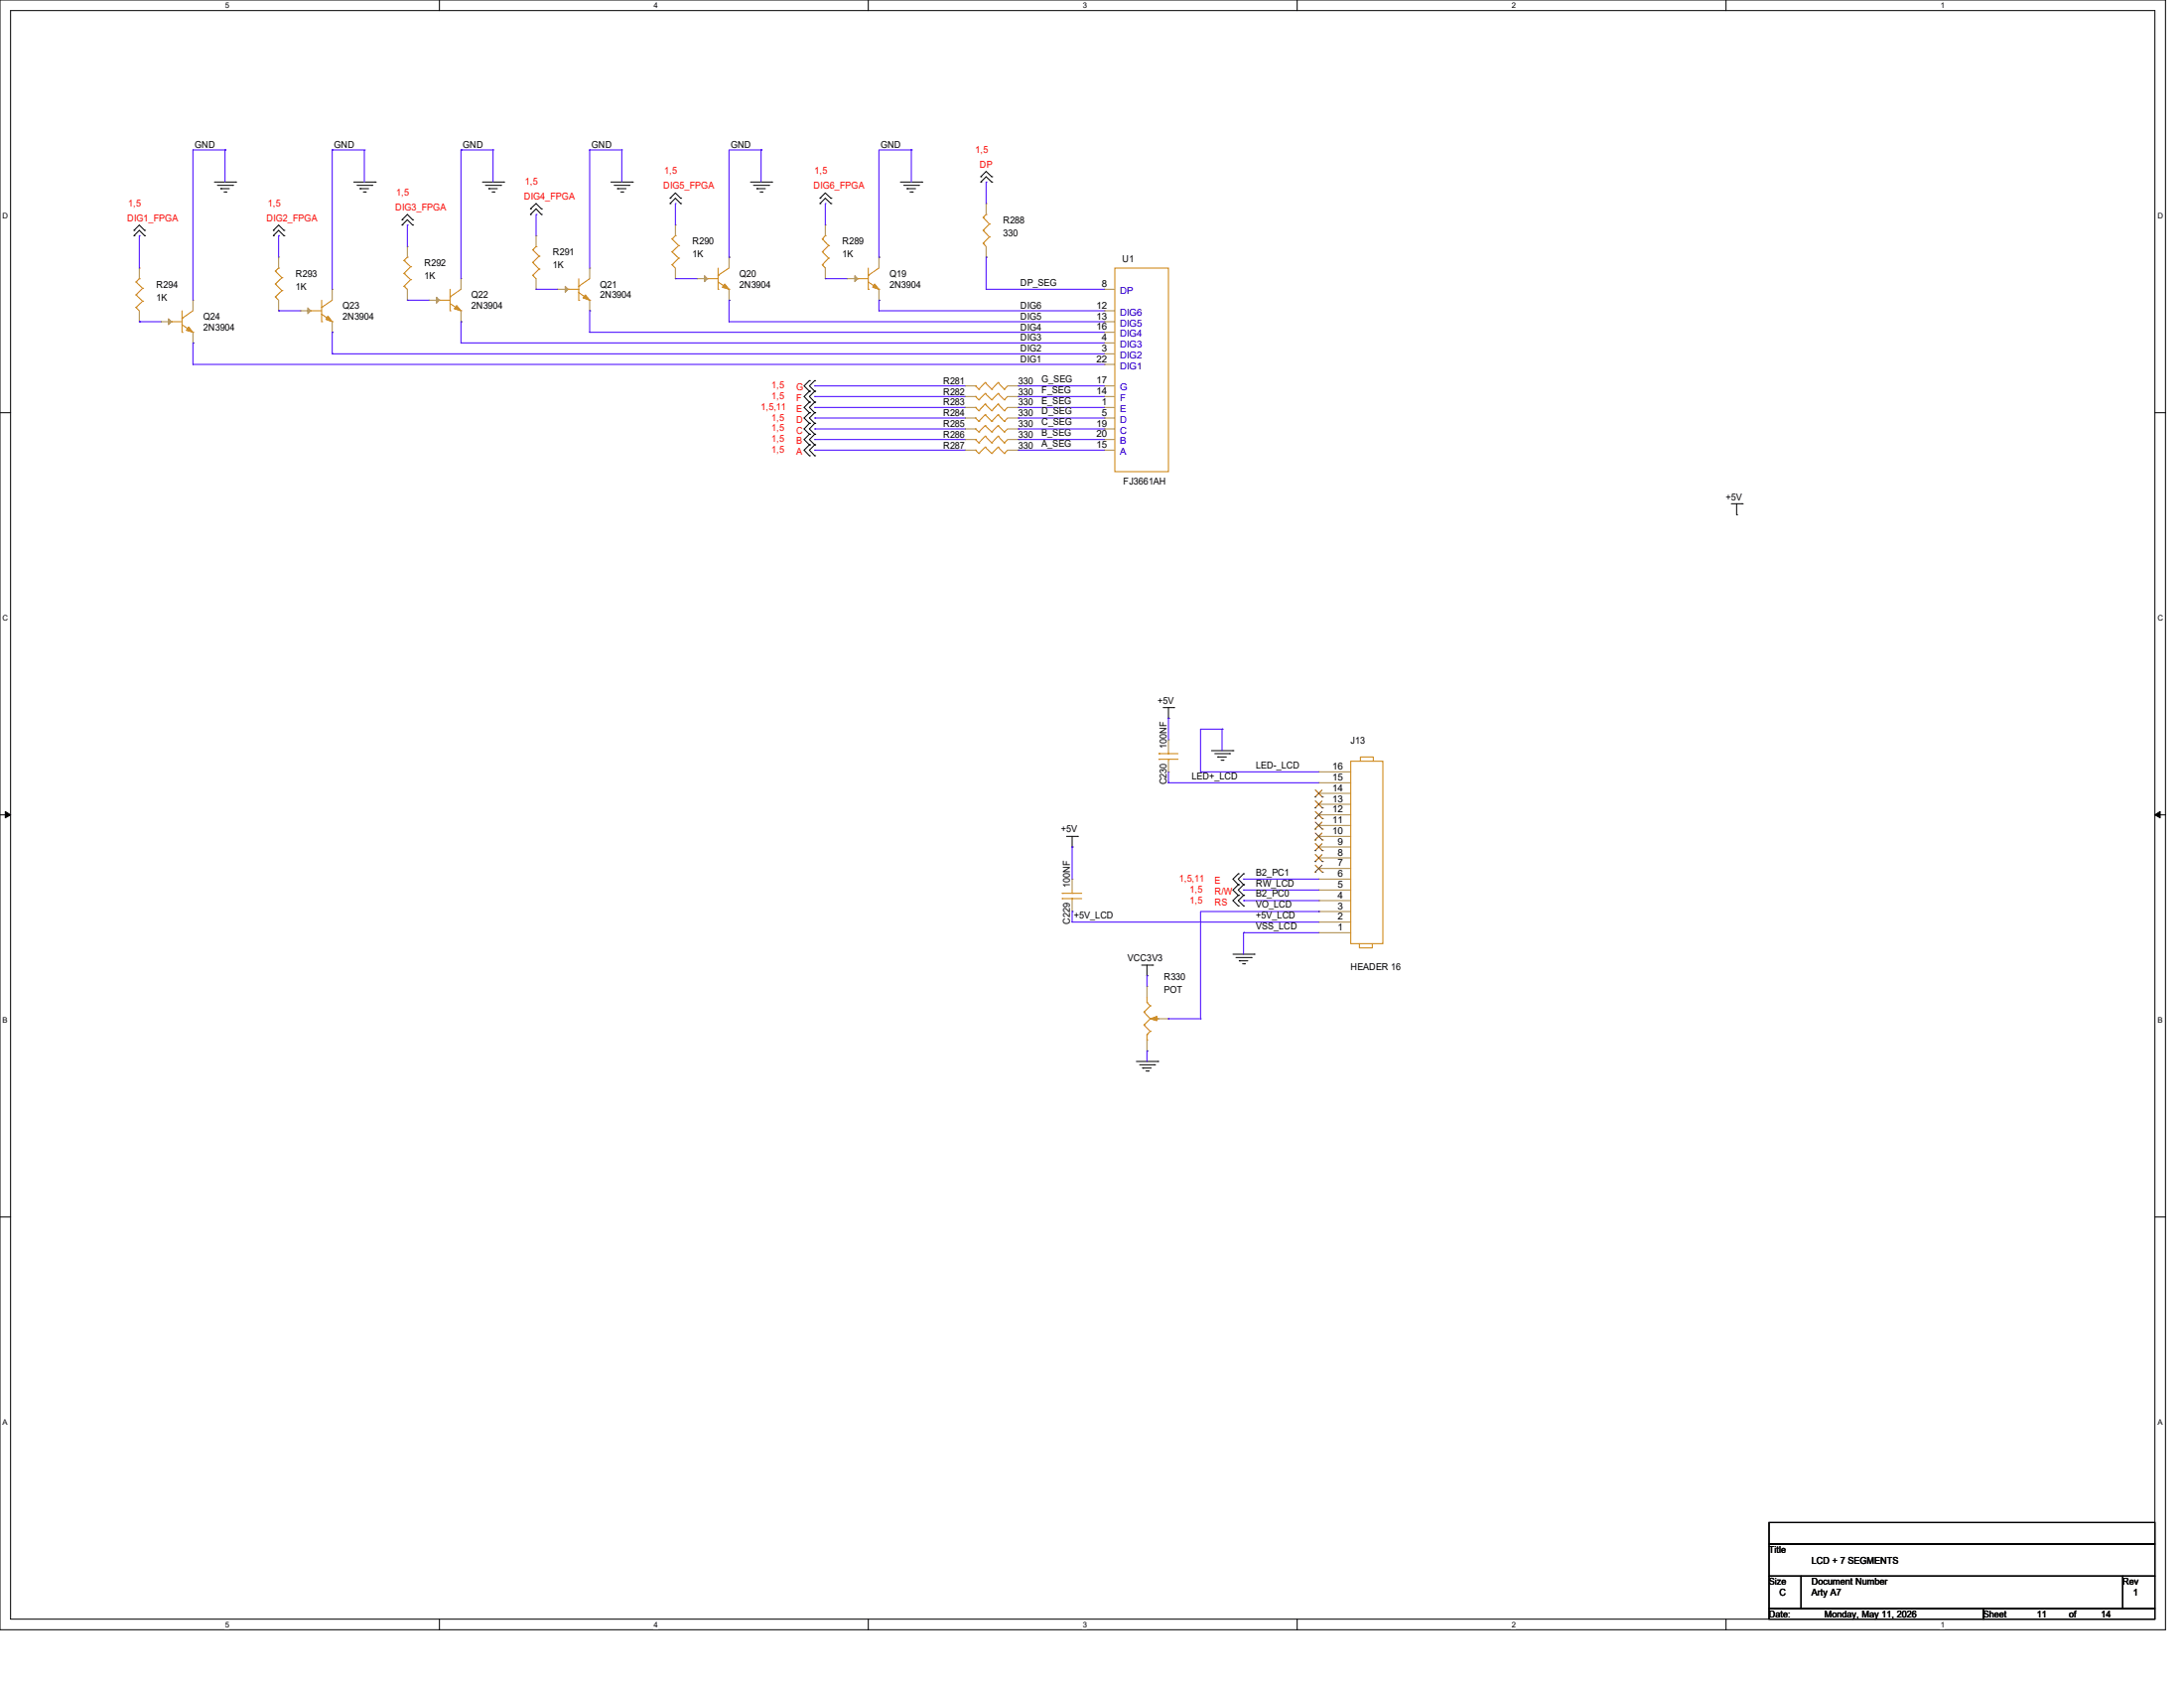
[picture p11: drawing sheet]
<svg xmlns="http://www.w3.org/2000/svg" width="279mm" height="216mm" viewBox="0 0 279 216" stroke-linecap="round" stroke-linejoin="round" font-family="sans-serif">
<path d="M0 0h277v208.4h-277zM1.4 1.4h274.3v205.7h-274.3z" fill="none" stroke="#000" stroke-width=".13"/>
<g fill="#fff">
<path d="M28.8 .1h.5v1.1h-.5z"/>
<path d="M28.8 207.2h.5v1.1h-.5z"/>
</g>
<path d="M56.2 0v1.4M56.2 207.1v1.3" fill="none" stroke="#000" stroke-width=".13"/>
<g fill="#fff">
<path d="M83.7 .1h.5v1.1h-.5z"/>
<path d="M83.7 207.2h.5v1.1h-.5z"/>
</g>
<path d="M111.1 0v1.4M111.1 207.1v1.3" fill="none" stroke="#000" stroke-width=".13"/>
<g fill="#fff">
<path d="M138.5 .1h.6v1.1h-.6z"/>
<path d="M138.5 207.2h.6v1.1h-.6z"/>
</g>
<path d="M165.9 0v1.4M165.9 207.1v1.3" fill="none" stroke="#000" stroke-width=".13"/>
<g fill="#fff">
<path d="M193.4 .1h.5v1.1h-.5z"/>
<path d="M193.4 207.2h.5v1.1h-.5z"/>
</g>
<path d="M220.8 0v1.4M220.8 207.1v1.3" fill="none" stroke="#000" stroke-width=".13"/>
<g fill="#fff">
<path d="M248.2 .1h.6v1.1h-.6z"/>
<path d="M248.2 207.2h.6v1.1h-.6z"/>
<path d="M.3 27.1h.8v1.1h-.8z"/>
<path d="M276 27.1h.7v1.1h-.7z"/>
<path d="M.3 78.5h.8v1.1h-.8z"/>
<path d="M276 78.5h.7v1.1h-.7z"/>
</g>
<path d="M0 52.8h1.4M275.7 52.8h1.3" fill="none" stroke="#000" stroke-width=".13"/>
<g fill="#fff">
<path d="M.3 129.9h.7v1.1h-.7z"/>
<path d="M276 129.9h.6v1.1h-.6z"/>
</g>
<path d="M0 104.2h1.4M275.7 104.2h1.3" fill="none" stroke="#000" stroke-width=".13"/>
<path d="M.7 103.8l.7 .4-.7 .4zM275.7 104.2l.7-.4v.8z" fill="#000" stroke="#000" stroke-width=".13"/>
<g fill="#fff">
<path d="M.3 181.4h.7v1.1h-.7z"/>
<path d="M276 181.4h.6v1.1h-.6z"/>
</g>
<g fill="none" stroke="#000" stroke-width=".13">
<path d="M17.1 29.5h.1M17.1 30.1h.1M17.1 29.5l.7-.7 .7 .7M17.1 30.1l.7-.6 .7 .6M18.5 29.5h.1M18.5 30.1h.1M27.4 23.3h2.7M27.8 23.7h2M28.2 24.1h.1M28.2 24.1h1.1M28.7 24.6h.2M28.9 24.6h.1"/>
<path d="M29.8 23.7h.1M30.1 23.3h.1M35 29.5h.1M35 30.1h.1M35 29.5l.6-.7 .7 .7M35 30.1l.6-.6 .7 .6M36.3 29.5h.1M36.3 30.1h.1M45.3 23.3h2.7M45.7 23.7h1.9M46.1 24.1h.1M46.1 24.1h1.1"/>
<path d="M46.5 24.6h.2M46.7 24.6h.1M47.6 23.7h.1M48 23.3h.1M51.4 28.1h.1M51.4 28.8h.1M51.4 28.1l.7-.7 .7 .7M51.4 28.8l.7-.7 .7 .7M52.8 28.1h.1M52.8 28.8h.1M61.7 23.3h2.7M62.1 23.7h2"/>
<path d="M62.5 24.1h.1M62.5 24.1h1.1M62.9 24.6h.3M63.2 24.6h.1M64.1 23.7h.1M64.4 23.3h.1M67.9 26.7h.1M67.9 27.4h.1M67.9 26.7l.7-.7 .7 .7M67.9 27.4l.7-.7 .7 .7M69.3 26.7h.1M69.3 27.4h.1"/>
<path d="M78.1 23.3h2.8M78.6 23.7h1.9M79 24.1h.1M79 24.1h1.1M79.4 24.6h.3M79.7 24.6h.1M80.5 23.7h.1M80.9 23.3h.1M85.7 25.4h.1M85.7 26h.1M85.7 25.4l.7-.7 .7 .7M85.7 26l.7-.6 .7 .6"/>
<path d="M87.1 25.4h.1M87.1 26h.1M96 23.3h2.7M96.4 23.7h1.9M96.8 24.1h.1M96.8 24.1h1.1M97.2 24.6h.3M97.5 24.6h.1M98.3 23.7h.1M98.7 23.3h.1M104.9 25.4h.1M104.9 26h.1"/>
<path d="M104.9 25.4l.7-.7 .7 .7M104.9 26l.7-.6 .7 .6M106.3 25.4h.1M106.3 26h.1M115.2 23.3h2.7M115.6 23.7h1.9M116 24.1h.1M116 24.1h1.1M116.4 24.6h.3M116.7 24.6h.1M117.5 23.7h.1M117.9 23.3h.1"/>
<path d="M125.5 22.6h.1M125.5 23.3h.1M125.5 22.6l.7-.7 .7 .7M125.5 23.3l.7-.7 .7 .7M126.9 22.6h.1M126.9 23.3h.1M103.5 48.7h.1M103.5 50h.1M103.5 51.4h.1M103.5 52.8h.1M103.5 54.1h.1M103.5 55.5h.1"/>
<path d="M103.5 56.9h.1M103.5 58.3h.1M103.5 48.7l-.6 .7 .6 .6M103.5 50l-.6 .7 .6 .7M103.5 51.4l-.6 .7 .6 .7M103.5 52.8l-.6 .7 .6 .6M103.5 54.1l-.6 .8 .6 .6M103.5 55.5l-.6 .7 .6 .7M103.5 56.9l-.6 .7 .6 .7M104.2 48.7h.1M104.2 50h.1M104.2 51.4h.1"/>
<path d="M104.2 52.8h.1M104.2 54.1h.1M104.2 55.5h.1M104.2 56.9h.1M104.2 58.3h.1M104.2 48.7l-.7 .7 .7 .6M104.2 50l-.7 .7 .7 .7M104.2 51.4l-.7 .7 .7 .7M104.2 52.8l-.7 .7 .7 .6M104.2 54.1l-.7 .8 .7 .6M104.2 55.5l-.7 .7 .7 .7M104.2 56.9l-.7 .7 .7 .7"/>
<path d="M221.5 64.4h1.4M222.2 65.8h.1M222.2 64.4v1.4M222.9 64.4h.1M148.8 90.5h1.4M149.5 91.9h.1M149.5 90.5v1.4M150.2 90.5h.1M155 96h2.7M155.4 96.4h1.9M155.8 96.8h.1M155.8 96.8h1.1"/>
<path d="M156.2 97.2h.3M156.5 97.2h.1M157.3 96.4h.1M157.7 96h.1M136.4 107h1.4M137.2 108.3h.1M137.2 107v1.3M137.8 107h.1M158.4 114.5h.1M158.4 115.9h.1M158.4 113.2h.1M158.4 111.8h.1"/>
<path d="M158.4 114.5l-.7 .7 .7 .7M158.4 113.2l-.7 .6 .7 .7M158.4 111.8l-.7 .6 .7 .8M159.1 114.5h.1M159.1 115.9h.1M159.1 113.2h.1M159.1 111.8h.1M159.1 114.5l-.7 .7 .7 .7M159.1 113.2l-.7 .6 .7 .7M159.1 111.8l-.7 .6 .7 .8M145.4 135.8h2.7M145.8 136.2h1.9"/>
<path d="M146 123.4h1.4M146.2 136.6h.1M146.2 136.6h1.1M146.6 137h.3M146.7 124.8h.1M146.7 123.4v1.4M146.9 137h.1M147.4 123.4h.1M147.7 136.2h.1M148.1 135.8h.1M157.7 122h2.7M158.1 122.5h2"/>
<path d="M158.5 122.9h.1M158.5 122.9h1.1M159 123.3h.2M159.2 123.3h.1M160.1 122.5h.1M160.4 122h.1M0 155.7h1.4M275.7 155.7h1.3M226.3 194.7h49.4v2.8h-49.4zM226.3 197.5h49.4v4.1h-49.4zM226.3 201.6h4.1v4.1h-4.1zM226.3 205.7h27.4v1.4h-27.4z"/>
<path d="M230.4 201.6h41.2v4.1h-41.2zM253.7 205.7h22v1.4h-22zM271.6 201.6h4.1v4.1h-4.1z"/>
</g>
<g fill="none" stroke="#cc8006" stroke-width=".13">
<path d="M17.4 39.3h.1M17.4 37.7h.1M17.4 36.1h.1M17.4 39.3l.4 .5M17.4 37.7l.8 .8M17.4 36.1l.8 .8M17.8 35.6h.1M17.8 35.6l-.4 .5M18.2 38.5h.1M18.2 36.9h.1M18.2 38.5l-.8 .8M18.2 36.9l-.8 .8"/>
<path d="M23.3 39.8v2.7M24.7 39.8l-1.4 .9M35.2 38h.1M35.2 36.3h.1M35.2 34.7h.1M35.2 38l.4 .4M35.2 36.3l.9 .9M35.2 34.7l.9 .8M35.6 34.3h.1M35.6 34.3l-.4 .4M36.1 37.2h.1M36.1 35.5h.1"/>
<path d="M36.1 37.2l-.9 .8M36.1 35.5l-.9 .8M39.8 39.8h.1M39.8 39.8h1.3M41.1 39.3h.1M41.1 38.4v2.7M42.5 38.4l-1.4 .9M51.7 36.6h.1M51.7 35h.1M51.7 33.3h.1M51.7 36.6l.4 .4M51.7 35l.8 .8"/>
<path d="M51.7 33.3l.8 .8M52.1 32.9h.1M52.1 32.9l-.4 .4M52.5 35.8h.1M52.5 34.1h.1M52.5 35.8l-.8 .8M52.5 34.1l-.8 .9M56.2 38.4h.1M56.2 38.4h1.4M57.6 38h.1M57.6 39.8h.1M57.6 38.8l1.4 1"/>
<path d="M57.6 37v2.8M59 39.8h.1M59 37l-1.4 1M68.2 35.2h.1M68.2 33.6h.1M68.2 32h.1M68.2 35.2l.4 .4M68.2 33.6l.8 .8M68.2 32l.8 .8M68.6 31.5h.1M68.6 31.5l-.4 .5M69 34.4h.1"/>
<path d="M69 32.8h.1M69 34.4l-.8 .8M69 32.8l-.8 .8M72.7 37h.1M72.7 37h1.3M74 36.6h.1M74 38.4h.1M74 37.4l1.4 1M74 35.6v2.8M75.4 38.4h.1M75.4 35.6l-1.4 1M86 33.9h.1"/>
<path d="M86 32.2h.1M86 30.6h.1M86 33.9l.4 .4M86 32.2l.8 .8M86 30.6l.8 .8M86.4 30.1h.1M86.4 30.1l-.4 .5M86.8 33h.1M86.8 31.4h.1M86.8 33l-.8 .9M86.8 31.4l-.8 .8M90.5 35.6h.1"/>
<path d="M90.5 35.6h1.4M91.9 35.2h.1M91.9 37h.1M91.9 36.1l1.4 .9M91.9 34.3v2.7M93.3 37h.1M93.3 34.3l-1.4 .9M105.2 33.9h.1M105.2 32.2h.1M105.2 30.6h.1M105.2 33.9l.4 .4M105.2 32.2l.8 .8"/>
<path d="M105.2 30.6l.8 .8M105.6 30.1h.1M105.6 30.1l-.4 .5M106 33h.1M106 31.4h.1M106 33l-.8 .9M106 31.4l-.8 .8M109.7 35.6h.1M109.7 35.6h1.4M111.1 35.2h.1M111.1 37h.1M111.1 36.1l1.3 .9"/>
<path d="M111.1 34.3v2.7M112.4 37h.1M112.4 34.3l-1.3 .9M125.8 31.1h.1M125.8 29.5h.1M125.8 27.8h.1M125.8 31.1l.4 .4M125.8 29.5l.8 .8M125.8 27.8l.8 .9M126.2 27.4h.1M126.2 27.4l-.4 .4M126.6 30.3h.1"/>
<path d="M126.6 28.7h.1M126.6 30.3l-.8 .8M126.6 28.7l-.8 .8M142.6 34.3h6.9v26h-6.9zM21.9 41.1h.1M21.9 41.1h1.4M23.3 40.7h.1M23.3 42.5h.1M23.3 41.5l1.4 1M24.7 42.5h.1M41.1 41.1h.1M41.1 40.2l1.4 .9"/>
<path d="M42.5 41.1h.1M124.8 53.5h.1M124.8 57.6h.1M124.8 54.9h.1M124.8 56.2h.1M124.8 49.4h.1M124.8 52.1h.1M124.8 50.7h.1M124.8 53.5l.4 .4M124.8 57.6l.4 .4M124.8 54.9l.4 .3M124.8 56.2l.4 .4"/>
<path d="M124.8 49.4l.4 .4M124.8 52.1l.4 .4M124.8 50.7l.4 .4M125.2 53.9h.1M125.2 58h.1M125.2 55.2h.1M125.2 56.6h.1M125.2 49.8h.1M125.2 52.5h.1M125.2 51.1h.1M126 53h.1M126 57.2h.1"/>
<path d="M126 54.4h.1M126 55.8h.1M126 48.9h.1M126 51.7h.1M126 50.3h.1M126 53l.9 .9M126 53l-.8 .9M126 57.2l.9 .8M126 57.2l-.8 .8M126 54.4l.9 .8M126 54.4l-.8 .8M126 55.8l.9 .8"/>
<path d="M126 55.8l-.8 .8M126 48.9l.9 .9M126 48.9l-.8 .9M126 51.7l.9 .8M126 51.7l-.8 .8M126 50.3l.9 .8M126 50.3l-.8 .8M126.9 53.9h.1M126.9 58h.1M126.9 55.2h.1M126.9 56.6h.1M126.9 49.8h.1"/>
<path d="M126.9 52.5h.1M126.9 51.1h.1M127.7 53h.1M127.7 57.2h.1M127.7 54.4h.1M127.7 55.8h.1M127.7 48.9h.1M127.7 51.7h.1M127.7 50.3h.1M127.7 53l.8 .9M127.7 53l-.8 .9M127.7 57.2l.8 .8"/>
<path d="M127.7 57.2l-.8 .8M127.7 54.4l.8 .8M127.7 54.4l-.8 .8M127.7 55.8l.8 .8M127.7 55.8l-.8 .8M127.7 48.9l.8 .9M127.7 48.9l-.8 .9M127.7 51.7l.8 .8M127.7 51.7l-.8 .8M127.7 50.3l.8 .8M127.7 50.3l-.8 .8M128.5 53.9h.1"/>
<path d="M128.5 58h.1M128.5 55.2h.1M128.5 56.6h.1M128.5 49.8h.1M128.5 52.5h.1M128.5 51.1h.1M128.9 53.5l-.4 .4M128.9 57.6l-.4 .4M128.9 54.9l-.4 .3M128.9 56.2l-.4 .4M128.9 49.4l-.4 .4M128.9 52.1l-.4 .4"/>
<path d="M128.9 50.7l-.4 .4M148.3 96.4h.1M148.3 97.1h.1M148.3 96.4h2.4M148.3 97.1h2.4M149.5 97.1h.1M149.5 96.4h.1M149.5 96v.4M149.5 97.1v.3M172.8 97.4h4.1v23.3h-4.1zM174 97.4v-.6h1.7v.6M135.9 114.3h.1"/>
<path d="M135.9 114.9h.1M135.9 114.3h2.5M135.9 114.9h2.5M137.2 114.9h.1M137.2 114.3h.1M137.2 113.8v.5M137.2 114.9v.3M146.3 129.5h.1M146.3 131.1h.1M146.3 129.5l.9 .8M146.3 131.1l.9 .8M146.7 128.2h.1"/>
<path d="M146.7 132.3h.1M146.7 133h.1M146.7 127.6v.6M146.7 132.3v.7M146.7 128.2l.5 .5M147.2 128.7h.1M147.2 130.3h.1M147.2 131.9h.1M147.2 128.7l-.9 .8M147.2 130.3l-.9 .8M147.2 131.9l-.5 .4M147.8 130.3h.3"/>
<path d="M148.1 130.3h.1M173.9 120.7v.5h1.7v-.5"/>
</g>
<g fill="none" stroke="#a84" stroke-width=".13">
<path d="M17.8 34.3h.1M17.8 34.3v1.3M17.8 39.8v1.3M24.7 38.4h.1M24.7 38.4v1.4M35.6 39.8h.1M35.6 32.9h.1M35.6 32.9v1.4M35.6 38.4v1.4M38.4 39.8h.1M38.4 39.8h1.4M42.5 37h.1"/>
<path d="M42.5 37v1.4M52.1 38.4h.1M52.1 31.5h.1M52.1 31.5v1.4M52.1 37v1.4M54.9 38.4h.1M54.9 38.4h1.3M59 35.6h.1M59 35.6v1.4M59 39.8v1.3M68.6 37h.1M68.6 30.1h.1"/>
<path d="M68.6 30.1v1.4M68.6 35.6v1.4M71.3 37h.1M71.3 37h1.4M75.4 34.3h.1M75.4 39.8h.1M75.4 34.3v1.3M75.4 38.4v1.4M86.4 35.6h.1M86.4 28.8h.1M86.4 28.8v1.3M86.4 34.3v1.3"/>
<path d="M89.2 35.6h.1M89.2 35.6h1.3M93.3 32.9h.1M93.3 38.4h.1M93.3 32.9v1.4M93.3 37v1.4M105.6 35.6h.1M105.6 28.8h.1M105.6 28.8v1.3M105.6 34.3v1.3M108.3 35.6h.1M108.3 35.6h1.4"/>
<path d="M112.4 32.9h.1M112.4 38.4h.1M112.4 32.9v1.4M112.4 37v1.4M126.2 32.9h.1M126.2 26h.1M126.2 26v1.4M126.2 31.5v1.4M141.3 37h.1M141.3 39.8h.1M141.3 37h1.3M141.3 39.8h1.3"/>
<path d="M17.8 41.1h.1M20.6 41.1h.1M20.6 41.1h1.3M24.7 43.9h.1M24.7 42.5v1.4M42.5 42.5h.1M42.5 41.1v1.4M59 41.1h.1M123.4 53.5h.1M123.4 57.6h.1M123.4 54.9h.1M123.4 56.2h.1"/>
<path d="M123.4 49.4h.1M123.4 52.1h.1M123.4 50.7h.1M123.4 53.5h1.4M123.4 57.6h1.4M123.4 54.9h1.4M123.4 56.2h1.4M123.4 49.4h1.4M123.4 52.1h1.4M123.4 50.7h1.4M128.9 53.5h1.4M128.9 57.6h1.4"/>
<path d="M128.9 54.9h1.4M128.9 56.2h1.4M128.9 49.4h1.4M128.9 52.1h1.4M128.9 50.7h1.4M130.3 53.5h.1M130.3 57.6h.1M130.3 54.9h.1M130.3 56.2h.1M130.3 49.4h.1M130.3 52.1h.1M130.3 50.7h.1"/>
<path d="M141.3 57.6h.1M141.3 56.2h.1M141.3 54.9h.1M141.3 53.5h.1M141.3 52.1h.1M141.3 50.7h.1M141.3 49.4h.1M141.3 46.6h.1M141.3 45.3h.1M141.3 43.9h.1M141.3 42.5h.1M141.3 41.1h.1"/>
<path d="M141.3 53.5h1.3M141.3 57.6h1.3M141.3 41.1h1.3M141.3 54.9h1.3M141.3 56.2h1.3M141.3 49.4h1.3M141.3 52.1h1.3M141.3 50.7h1.3M141.3 46.6h1.3M141.3 45.3h1.3M141.3 43.9h1.3M141.3 42.5h1.3"/>
<path d="M149.5 98.7h.1M149.5 94.6h.1M149.5 94.6v1.4M149.5 97.4v1.3M168.7 98.7h.1M168.7 98.7h4.1M137.2 116.6h.1M137.2 112.4h.1M137.2 112.4v1.4M137.2 115.2v1.4M168.7 119.3h.1M168.7 117.9h.1"/>
<path d="M168.7 116.6h.1M168.7 115.2h.1M168.7 113.8h.1M168.7 112.4h.1M168.7 111.1h.1M168.7 109.7h.1M168.7 108.3h.1M168.7 107h.1M168.7 105.6h.1M168.7 104.2h.1M168.7 102.9h.1M168.7 101.5h.1"/>
<path d="M168.7 100.1h.1M168.7 119.3h4.1M168.7 117.9h4.1M168.7 116.6h4.1M168.7 115.2h4.1M168.7 113.8h4.1M168.7 112.4h4.1M168.7 111.1h4.1M168.7 109.7h4.1M168.7 108.3h4.1M168.7 107h4.1M168.7 105.6h4.1"/>
<path d="M168.7 104.2h4.1M168.7 102.9h4.1M168.7 101.5h4.1M168.7 100.1h4.1M146.7 126.2h.1M146.7 134.4h.1M146.7 126.2v1.4M146.7 133v1.4M148.1 130.3h1.4M149.5 130.3h.1"/>
</g>
<g fill="#cc8006" stroke="#cc8006" stroke-width=".13">
<path d="M92.7 36.3l.6 .7-.9-.3z"/>
<path d="M58.4 39.1l.6 .7-.9-.3z"/>
<path d="M147.2 130.3l.8-.3v.6z"/>
<path d="M74.9 37.7l.5 .7-.8-.3z"/>
<path d="M42 40.4l.5 .7-.8-.2z"/>
<path d="M24.1 41.8l.6 .7-.9-.3z"/>
<path d="M111.9 36.3l.5 .7-.8-.3z"/>
</g>
<g fill="#a84" stroke="#a84" stroke-width=".13">
<path d="M90.1 35.3l.4 .3-.4 .4z"/>
<path d="M55.8 38l.4 .4-.4 .4z"/>
<path d="M72.3 36.6l.4 .4-.4 .4z"/>
<path d="M39.4 39.4l.4 .4-.4 .3z"/>
<path d="M21.5 40.8l.4 .3-.4 .4z"/>
<path d="M109.3 35.3l.4 .3-.4 .4z"/>
</g>
<g fill="none" stroke="#804000" stroke-width=".13">
<path d="M168.2 111.5h.1M168.2 110.2h.1M168.2 108.8h.1M168.2 107.4h.1M168.2 106h.1M168.2 104.7h.1M168.2 103.3h.1M168.2 101.9h.1M168.3 110.7l.9 .8M168.3 109.3l.9 .9M168.3 107.9l.9 .9M168.3 106.6l.9 .8"/>
<path d="M168.3 105.2l.9 .8M168.3 103.8l.9 .9M168.3 102.4l.9 .9M168.3 101l.9 .9M169.1 110.7l-.9 .8M169.1 109.3l-.9 .9M169.1 107.9l-.9 .9M169.1 106.6l-.9 .8M169.1 105.2l-.9 .8M169.1 103.8l-.9 .9M169.1 102.4l-.9 .9M169.1 101l-.9 .9"/>
<path d="M169.2 111.5h.1M169.2 110.2h.1M169.2 108.8h.1M169.2 107.4h.1M169.2 106h.1M169.2 104.7h.1M169.2 103.3h.1M169.2 101.9h.1"/>
</g>
<g fill="none" stroke="#4200ff" stroke-width=".13">
<path d="M24.7 19.2h.1M24.7 19.2v19.2M24.7 19.2h4.1M28.8 19.2h.1M28.8 19.2v4.1M42.5 19.2h.1M42.5 19.2v17.8M42.5 19.2h4.1M46.6 19.2h.1M46.6 19.2v4.1M59 19.2h.1M59 19.2v16.4"/>
<path d="M59 19.2h4.1M63.1 19.2h.1M63.1 19.2v4.1M75.4 19.2h.1M75.4 19.2v15.1M75.4 19.2h4.1M79.5 19.2h.1M79.5 19.2v4.1M97.4 19.2h.1M97.4 19.2h-4.1v13.7M97.4 19.2v4.1M116.6 19.2h.1"/>
<path d="M116.6 19.2h-4.2v13.7M116.6 19.2v4.1M17.8 30.1h.1M17.8 30.1v4.2M35.6 30.1h.1M35.6 39.8h.1M35.6 39.8h2.8M35.6 30.1v2.8M52.1 28.8h.1M52.1 38.4h.1M52.1 28.8v2.7M52.1 38.4h2.8"/>
<path d="M68.6 27.4h.1M68.6 37h.1M68.6 37h2.7M68.6 27.4v2.7M75.4 39.8h.1M75.4 39.8v2.7M86.4 26h.1M86.4 35.6h.1M86.4 35.6h2.8M86.4 26v2.8M93.3 32.9h.1M93.3 38.4h.1"/>
<path d="M93.3 38.4v2.7M105.6 26h.1M105.6 35.6h.1M105.6 26v2.8M105.6 35.6h2.7M112.4 39.8h.1M112.4 32.9h.1M112.4 38.4h.1M112.4 39.8h28.9M112.4 38.4v1.4M126.2 37h.1M126.2 23.3h.1"/>
<path d="M126.2 32.9h.1M126.2 37h15.1M126.2 23.3v2.7M126.2 32.9v4.1M17.8 41.1h.1M17.8 41.1h2.8M24.7 46.6h.1M24.7 43.9h.1M24.7 46.6h116.6M24.7 43.9v2.7M42.5 45.3h.1M42.5 42.5h.1"/>
<path d="M42.5 45.3h98.8M42.5 42.5v2.8M59 43.9h.1M59 41.1h.1M59 43.9h82.3M59 41.1v2.8M75.4 42.5h.1M75.4 42.5h65.9M93.3 41.1h.1M93.3 41.1h48M104.2 49.4h.1M104.2 50.7h.1"/>
<path d="M104.2 52.1h.1M104.2 53.5h.1M104.2 54.9h.1M104.2 56.2h.1M104.2 57.6h.1M104.2 49.4h19.2M104.2 50.7h19.2M104.2 52.1h19.2M104.2 56.2h19.2M104.2 53.5h19.2M104.2 54.9h19.2M104.2 57.6h19.2"/>
<path d="M130.3 49.4h.1M130.3 50.7h.1M130.3 52.1h.1M130.3 56.2h.1M130.3 53.5h.1M130.3 54.9h.1M130.3 57.6h.1M130.3 49.4h11M130.3 50.7h11M130.3 52.1h11M130.3 56.2h11M130.3 53.5h11"/>
<path d="M130.3 54.9h11M130.3 57.6h11M149.5 91.9h.1M149.5 91.9v2.7M149.5 98.7v1.4M153.6 98.7h.1M153.6 98.7h15.1M156.3 93.3h.1M156.3 93.3h-2.7v5.4M156.3 93.3v2.7M137.2 117.9h.1M137.2 108.3h.1"/>
<path d="M137.2 116.6h.1M137.2 117.9h31.5M137.2 108.3v4.1M137.2 116.6v1.3M149.5 100.1h.1M149.5 100.1h19.2M159.1 112.4h.1M159.1 113.8h.1M159.1 115.2h.1M159.1 119.3h.1M159.1 112.4h9.6M159.1 113.8h9.6"/>
<path d="M159.1 115.2h9.6M159.1 119.3h9.6M159.1 119.3v2.7M168.7 116.6h.1M168.7 116.6h-15.1v13.7M146.7 124.8h.1M146.7 134.4h.1M146.7 124.8v1.4M146.7 134.4v1.4M149.5 130.3h.1M149.5 130.3h4.1M153.6 130.3h.1"/>
</g>
<g font-size="1.2">
<text x="24.9" y="18.9">GND</text>
<text x="42.8" y="18.9">GND</text>
<text x="59.2" y="18.9">GND</text>
<text x="75.7" y="18.9">GND</text>
<text x="93.5" y="18.9">GND</text>
<text x="112.7" y="18.9">GND</text>
<text x="128.4" y="28.6">R288</text>
<text x="37.8" y="35.4">R293</text>
<text x="54.3" y="34">R292</text>
<text x="54.3" y="35.7">1K</text>
<text x="70.7" y="32.7">R291</text>
<text x="70.7" y="34.3">1K</text>
<text x="88.6" y="31.3">R290</text>
<text x="88.6" y="32.9">1K</text>
<text x="94.6" y="35.4">Q20</text>
<text x="107.8" y="31.3">R289</text>
<text x="107.8" y="32.9">1K</text>
<text x="113.8" y="35.4">Q19</text>
<text x="128.4" y="30.2">330</text>
<text x="143.6" y="33.5">U1</text>
<text x="20" y="36.8">R294</text>
<text x="20" y="38.4">1K</text>
<text x="26" y="40.9">Q24</text>
<text x="37.8" y="37">1K</text>
<text x="43.9" y="39.5">Q23</text>
<text x="43.9" y="40.9">2N3904</text>
<text x="60.3" y="38.1">Q22</text>
<text x="60.3" y="39.5">2N3904</text>
<text x="76.8" y="36.8">Q21</text>
<text x="76.8" y="38.1">2N3904</text>
<text x="94.6" y="36.8">2N3904</text>
<text x="113.8" y="36.8">2N3904</text>
<text x="130.6" y="36.5">DP_SEG</text>
<text x="130.6" y="39.5">DIG6</text>
<text x="130.6" y="40.9">DIG5</text>
<text x="140.3" y="40.9">13</text>
<text x="140.3" y="39.5">12</text>
<text x="141" y="36.7">8</text>
<text x="26" y="42.3">2N3904</text>
<text x="130.6" y="42.2">DIG4</text>
<text x="130.6" y="43.6">DIG3</text>
<text x="130.6" y="45">DIG2</text>
<text x="130.6" y="46.4">DIG1</text>
<text x="140.3" y="46.3">22</text>
<text x="140.3" y="42.2">16</text>
<text x="141" y="45">3</text>
<text x="141" y="43.6">4</text>
<text x="120.7" y="53.3">R284</text>
<text x="120.7" y="49.1">R281</text>
<text x="120.7" y="51.9">R283</text>
<text x="120.7" y="50.5">R282</text>
<text x="130.3" y="53.3">330</text>
<text x="130.3" y="49.1">330</text>
<text x="130.3" y="51.9">330</text>
<text x="130.3" y="50.5">330</text>
<text x="133.3" y="48.9">G_SEG</text>
<text x="133.3" y="50.2">F_SEG</text>
<text x="133.3" y="51.6">E_SEG</text>
<text x="133.3" y="53">D_SEG</text>
<text x="140.3" y="50.4">14</text>
<text x="140.3" y="49.1">17</text>
<text x="141" y="53.2">5</text>
<text x="141" y="51.8">1</text>
<text x="120.7" y="57.4">R287</text>
<text x="120.7" y="54.6">R285</text>
<text x="120.7" y="56">R286</text>
<text x="130.3" y="57.4">330</text>
<text x="130.3" y="54.6">330</text>
<text x="130.3" y="56">330</text>
<text x="133.3" y="55.8">B_SEG</text>
<text x="133.3" y="54.4">C_SEG</text>
<text x="133.3" y="57.1">A_SEG</text>
<text x="140.3" y="57.3">15</text>
<text x="140.3" y="55.9">20</text>
<text x="140.3" y="54.6">19</text>
<text x="143.7" y="62">FJ3661AH</text>
<text x="220.8" y="64">+5V</text>
<text x="148.1" y="90">+5V</text>
<text x="149.3" y="95.7" transform="rotate(-90 149.3 95.7)">100NF</text>
<text x="172.8" y="95.1">J13</text>
<text x="149.3" y="100.4" transform="rotate(-90 149.3 100.4)">C230</text>
<text x="152.5" y="99.7">LED+_LCD</text>
<text x="160.7" y="98.3">LED-_LCD</text>
<text x="170.5" y="101.2">14</text>
<text x="170.5" y="99.8">15</text>
<text x="170.5" y="98.4">16</text>
<text x="135.8" y="106.5">+5V</text>
<text x="170.5" y="106.7">10</text>
<text x="170.5" y="105.3">11</text>
<text x="170.5" y="103.9">12</text>
<text x="170.5" y="102.6">13</text>
<text x="136.9" y="113.5" transform="rotate(-90 136.9 113.5)">100NF</text>
<text x="160.7" y="112">B2_PC1</text>
<text x="160.7" y="113.4">RW_LCD</text>
<text x="171.1" y="113.5">5</text>
<text x="171.1" y="112.1">6</text>
<text x="171.1" y="110.8">7</text>
<text x="171.1" y="109.4">8</text>
<text x="171.1" y="108">9</text>
<text x="136.9" y="118.2" transform="rotate(-90 136.9 118.2)">C229</text>
<text x="137.4" y="117.5">+5V_LCD</text>
<text x="160.7" y="114.7">B2_PC0</text>
<text x="160.7" y="116.1">VO_LCD</text>
<text x="160.7" y="117.5">+5V_LCD</text>
<text x="160.7" y="118.8">VSS_LCD</text>
<text x="171.1" y="119">1</text>
<text x="171.1" y="117.6">2</text>
<text x="171.1" y="116.3">3</text>
<text x="171.1" y="114.9">4</text>
<text x="144.3" y="122.9">VCC3V3</text>
<text x="148.9" y="125.4">R330</text>
<text x="172.8" y="124">HEADER 16</text>
<text x="148.9" y="127">POT</text>
<text x="226.3" y="198.6">Title</text>
<text x="226.3" y="202.7">Size</text>
<text x="231.8" y="200">LCD + 7 SEGMENTS</text>
<text x="231.8" y="202.7">Document Number</text>
<text x="271.6" y="202.7">Rev</text>
<text x="226.3" y="206.9">Date:</text>
<text x="227.7" y="204.1">C</text>
<text x="231.8" y="204.1">Arty A7</text>
<text x="233.4" y="206.9">Monday, May 11, 2026</text>
<text x="253.7" y="206.9">Sheet</text>
<text x="260.6" y="206.9">11</text>
<text x="264.7" y="206.9">of</text>
<text x="268.8" y="206.9">14</text>
<text x="272.9" y="204.1">1</text>
</g>
<g font-size="1.2" fill="#f00">
<text x="67.2" y="23.6">1,5</text>
<text x="85" y="22.3">1,5</text>
<text x="104.2" y="22.3">1,5</text>
<text x="124.8" y="19.5">1,5</text>
<text x="125.3" y="21.4">DP</text>
<text x="16.3" y="28.3">DIG1_FPGA</text>
<text x="16.4" y="26.4">1,5</text>
<text x="34.1" y="28.3">DIG2_FPGA</text>
<text x="34.3" y="26.4">1,5</text>
<text x="50.6" y="26.9">DIG3_FPGA</text>
<text x="50.7" y="25">1,5</text>
<text x="67.1" y="25.5">DIG4_FPGA</text>
<text x="84.9" y="24.2">DIG5_FPGA</text>
<text x="104.1" y="24.2">DIG6_FPGA</text>
<text x="97.4" y="52.4">1,5,11</text>
<text x="98.7" y="49.7">1,5</text>
<text x="98.7" y="51.1">1,5</text>
<text x="98.7" y="53.8">1,5</text>
<text x="101.9" y="50">G</text>
<text x="101.9" y="51.3">F</text>
<text x="101.9" y="52.7">E</text>
<text x="98.7" y="55.2">1,5</text>
<text x="98.7" y="56.6">1,5</text>
<text x="98.7" y="57.9">1,5</text>
<text x="101.9" y="54.1">D</text>
<text x="101.9" y="55.5">C</text>
<text x="101.9" y="56.8">B</text>
<text x="101.9" y="58.2">A</text>
<text x="150.9" y="112.8">1,5,11</text>
<text x="155.4" y="113">E</text>
<text x="152.2" y="115.5">1,5</text>
<text x="152.2" y="114.1">1,5</text>
<text x="155.4" y="115.8">RS</text>
<text x="155.4" y="114.4">R/W</text>
</g>
<g font-size="1.2" fill="#00c">
<text x="143.3" y="37.6">DP</text>
<text x="143.3" y="41.7">DIG5</text>
<text x="143.3" y="40.3">DIG6</text>
<text x="143.3" y="47.2">DIG1</text>
<text x="143.3" y="45.8">DIG2</text>
<text x="143.3" y="44.4">DIG3</text>
<text x="143.3" y="43.1">DIG4</text>
<text x="143.3" y="52.7">E</text>
<text x="143.3" y="51.3">F</text>
<text x="143.3" y="50">G</text>
<text x="143.3" y="58.2">A</text>
<text x="143.3" y="56.8">B</text>
<text x="143.3" y="55.5">C</text>
<text x="143.3" y="54.1">D</text>
</g>
<g font-size="1">
<text x="28.8" y="1">5</text>
<text x="83.7" y="1">4</text>
<text x="138.5" y="1">3</text>
<text x="193.4" y="1">2</text>
<text x="248.2" y="1">1</text>
<text x=".3" y="27.9">D</text>
<text x="276" y="27.9">D</text>
<text x=".3" y="79.4">C</text>
<text x="276" y="79.4">C</text>
<text x=".3" y="130.8">B</text>
<text x="276" y="130.8">B</text>
<text x=".3" y="182.2">A</text>
<text x="276" y="182.2">A</text>
<text x="28.8" y="208.1">5</text>
<text x="83.7" y="208.1">4</text>
<text x="138.5" y="208.1">3</text>
<text x="193.4" y="208.1">2</text>
<text x="248.2" y="208.1">1</text>
</g>
</svg>
